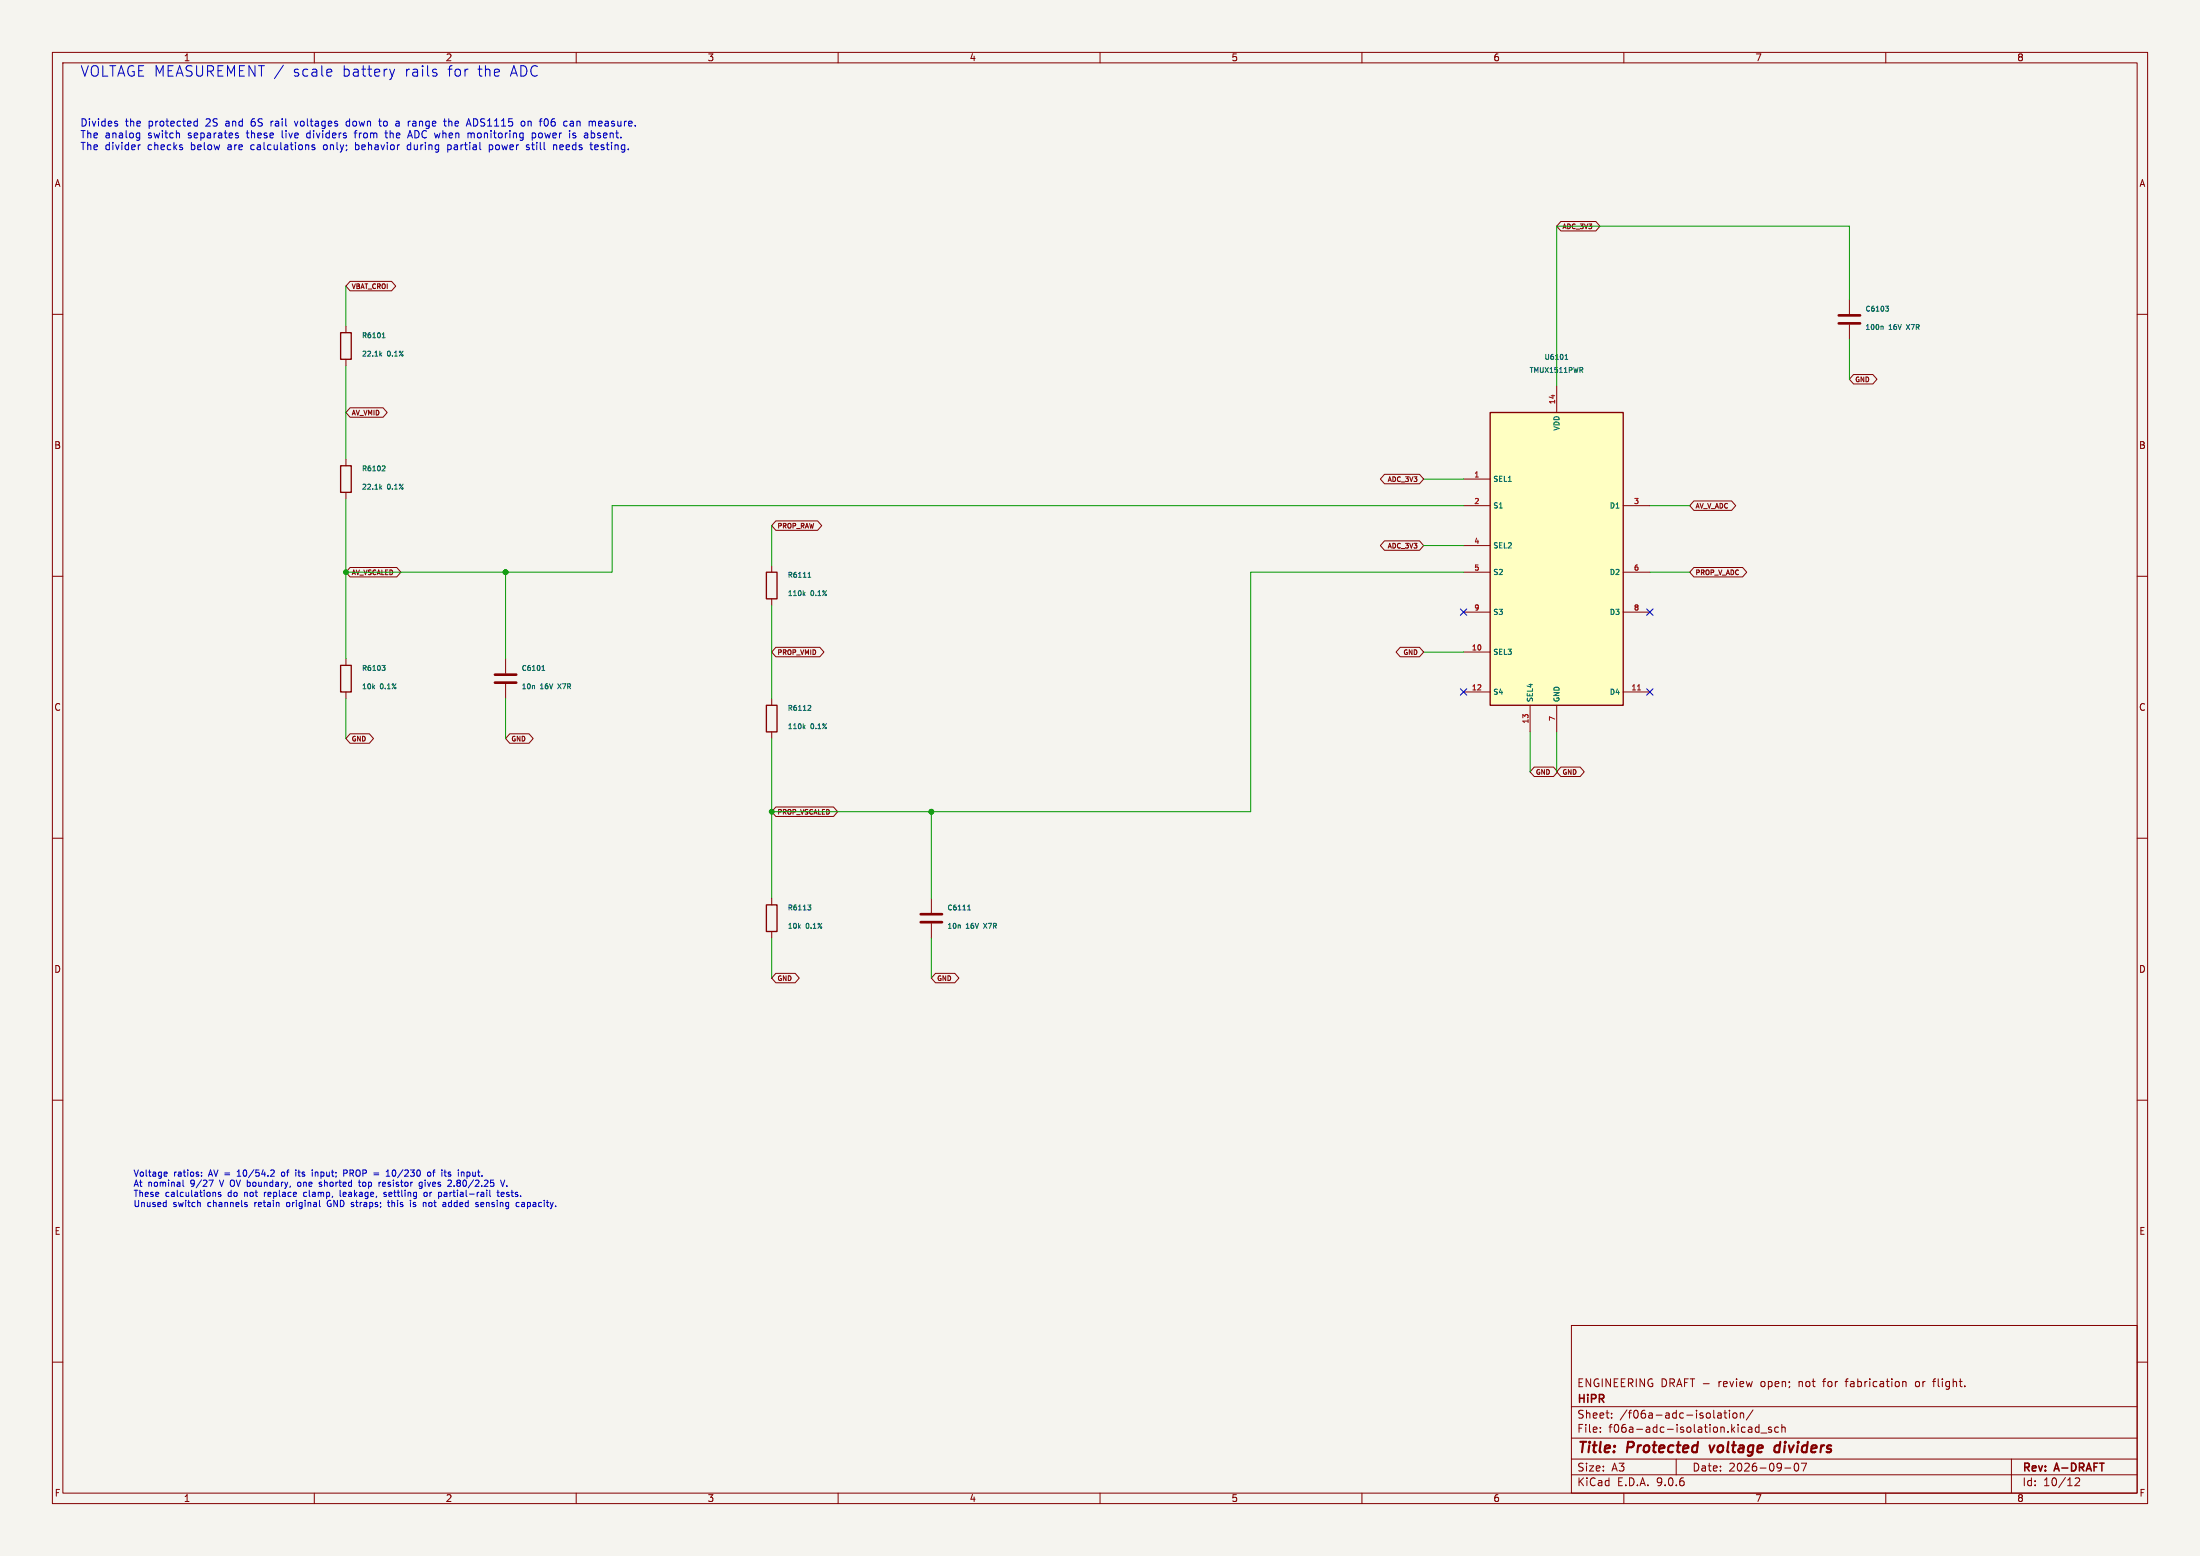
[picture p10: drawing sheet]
<svg xmlns="http://www.w3.org/2000/svg" width="420mm" height="297mm" viewBox="0 0 420 297" stroke-linecap="round" stroke-linejoin="round" font-family="sans-serif">
<path d="M0 0h420v297h-420z" fill="#f5f4ef" stroke="#f5f4ef" stroke-width=".19"/>
<g fill="none" stroke="#840000" stroke-width=".19">
<path d="M10 10h400v277h-400zM12 12h396v273h-396zM60 10v2M110 10v2M160 10v2M210 10v2M260 10v2M310 10v2M360 10v2M353.1 57.2v2.7M10 60h2M353.1 62v2.8"/>
<path d="M408 60h2M10 110h2M408 110h2M66 125.7v1.3M66 132.1v1.3M10 160h2M408 160h2M147.3 171.5v1.2M147.3 177.8v1.3M177.8 171.5v2.7M177.8 176.3v2.8M10 210h2"/>
<path d="M408 210h2M300 253h108v32h-108zM10 260h2M300 278.5h108M300 274.5h108M300 268.5h108M305.5 273.2v.2M305.5 272.5v.1M307.7 270.5v.2M307.7 269.8v.1M320 278.5v3M327.9 269.8h.6l.1 .9"/>
<path d="M328.6 270l-.5 .1a.29 .29 0 0 0-.2 .3 .29 .29 0 0 0 .2 .3l.5-.1M329.1 269.7h.6M329.3 269.2v1.3l.4 .2M330.2 269.2v.1M330.2 269.7v1M330.9 269.8l.4-.1 .3 .3v.4l-.3 .3-.4-.1-.1-.2zM332.2 269.8l.2-.1 .4 .1 .1 .9M332.2 269.7v1M333.9 272.4h.3l.2 .2v.8M334.4 273.3l-.5 .1M334.4 272.7l-.5 .1M334.7 269.1l-1.3 1.9"/>
<path d="M335.8 272.5l-.4-.1-.3 .3 .1 .6h.6M335.8 271.9v1.5M336.2 273.5h1.1M338.2 272.5l-.4-.1-.2 .2 .1 .2 .5 .2v.3h-.6M339.5 272.5l-.4-.1-.3 .3 .1 .6h.6M340.2 272.5l.2-.1 .3 .1 .1 .9M340.2 271.9v1.5M342.7 279.4l.2-.1a.8 .8 0 0 1 .5 .7 .8 .8 0 0 1-.5 .8l-.2-.2-.2-.4zM343.9 279.3h1l-.7 1.5M352.2 263.7h.6M363.3 263.8h.5l.1 .9M365.9 263.7l-.2 .3v.4l.2 .3"/>
<path d="M368.9 263.7h.6M369.5 263.2l-.3 .2v1.3M384 278.5v6.5M408 260h2M60 285v2M110 285v2M160 285v2M210 285v2M260 285v2M300 281.5h108M310 285v2M340.7 280.2h1.2"/>
<path d="M360 285v2M396.2 282.2l.5-.1 .2 .1 .1 .3-.9 1.1h.9"/>
</g>
<path d="M326.4 275.9l.3 1.3M339.8 276a.66 .66 0 0 0-1 .3l-.1 .5 .2 .3h.7M339.9 275.2l-.3 2" fill="none" stroke="#840000" stroke-width=".4"/>
<path d="M65 127h2.1v5.1h-2.1zM146.3 172.7h2v5.1h-2z" fill="none" stroke="#840000" stroke-width=".25"/>
<path d="M359.9 58.4h.6l-.3 .4 .3 .1v.3l-.1 .2h-.3M359.2 62.3l.3 .1v.5M72.9 127h.6l-.3 .4 .3 .1v.3l-.2 .2h-.2M154.2 172.7h.6l-.3 .4 .2 .1 .1 .3-.2 .2h-.3M184.7 173.7h.6M184.8 173l.2-.3v1" fill="none" stroke="#006464" stroke-width=".19"/>
<path d="M351 60.2h4.1M351 61.7h4.1M175.8 174.5h4M175.8 176h4" fill="none" stroke="#840000" stroke-width=".51"/>
<path d="M284.5 78.7h25.4v55.9h-25.4z" fill="#ffffc2"/>
<path d="M65 63.5h2.1v5.1h-2.1zM284.5 78.7h25.4v55.9h-25.4zM65 88.9h2.1v5.1h-2.1zM146.3 109.2h2v5.1h-2zM146.3 134.6h2v5.1h-2z" fill="none" stroke="#840000" stroke-width=".25"/>
<g fill="none" stroke="#840000" stroke-width=".19">
<path d="M66.8 53.7h8l.7 .9-.7 .9h-8l-.8-.9zM298 42.3h6.7l.7 .9-.7 .9h-6.7l-.8-.9zM66 62.2v1.3M66 68.6v1.3M66.8 77.8h6.3l.8 .9-.8 .9h-6.3l-.8-.9zM297.2 73.7v5M353.8 71.5h3.7l.8 .9-.8 .9h-3.7l-.7-.9zM66 87.6v1.3M66 94v1.3M148.1 99.4h8l.8 .9-.8 .9h-8l-.8-.9zM264.3 90.5h6.7l.8 .9-.8 .9h-6.7l-.8-.9zM279.4 91.4h5.1"/>
<path d="M279.4 96.5h5.1M309.9 96.5h5.1M323.4 95.6h7.2l.8 .9-.8 .9h-7.2l-.8-.9zM66.8 108.3h8.9l.8 .9-.8 .9h-8.9l-.8-.9zM147.3 108v1.2M147.3 114.3v1.3M264.3 103.2h6.7l.8 .9-.8 .9h-6.7l-.8-.9zM279.4 104.1h5.1M279.4 109.2h5.1M279.4 116.8h5.1M309.9 109.2h5.1M309.9 116.8h5.1"/>
<path d="M323.4 108.3h9.3l.8 .9-.8 .9h-9.3l-.8-.9zM96.5 125.7v2.8M96.5 130.6v2.8M147.3 133.4v1.2M147.3 139.7v1.3M148.1 123.6h8.4l.8 .9-.8 .9h-8.4l-.8-.9zM267.3 123.6h3.7l.8 .9-.8 .9h-3.7l-.8-.9zM279.4 124.5h5.1M279.4 132.1h5.1M292.1 134.6v5.1M297.2 134.6v5.1M309.9 132.1h5.1"/>
<path d="M66.8 140.1h3.7l.8 .9-.8 .9h-3.7l-.8-.9zM97.3 140.1h3.7l.8 .9-.8 .9h-3.7l-.8-.9zM148.1 154h11l.8 .9-.8 .9h-11l-.8-.9zM292.9 146.4h3.7l.8 .9-.8 .9h-3.7l-.8-.9zM298 146.4h3.7l.7 .9-.7 .9h-3.7l-.8-.9zM148.1 185.8h3.7l.8 .9-.8 .9h-3.7l-.8-.9zM178.6 185.8h3.7l.8 .9-.8 .9h-3.7l-.8-.9z"/>
</g>
<path d="M312.6 131.7h.6" fill="none" stroke="#a90000" stroke-width=".19"/>
<g fill="none" stroke="#006464" stroke-width=".19">
<path d="M72.6 67.6l.3 .4M72.9 67.3l-.4 .4M73 64.5h.5M73.1 63.7l.1-.2v1M298.8 68.6h.5M298.8 67.9l.2-.3v1M301.8 70.6l.4 .5M302.1 70.2v.4M72.6 93l.3 .4M72.9 92.7l-.4 .4M73.1 88.9l.3 .1 .1 .2-.6 .7h.6M153.4 113.3l.3 .4"/>
<path d="M153.7 113.1l-.4 .3M154.2 110.2h.6M154.3 109.5l.2-.3v1M103.4 128h.6M103.5 127.2l.2-.2v1M153.4 138.7l.3 .4M153.7 138.5l-.4 .3M154.4 134.6l.3 .1 .1 .2-.6 .7h.6"/>
</g>
<path d="M94.5 128.8h4.1M94.5 130.3h4.1" fill="none" stroke="#840000" stroke-width=".51"/>
<g fill="none" stroke="#009600" stroke-width=".19">
<path d="M66 54.6v7.6M353.1 57.2v-14h-55.9v30.5M66 69.9v17.7M353.1 64.8v7.6M66 95.3v30.4M271.8 91.4h7.6M279.4 96.5h-162.6v12.7h-50.8M315 96.5h7.6M96.5 109.2h.1M96.5 109.2v16.5M147.3 100.3v7.7M147.3 115.6v17.8"/>
<path d="M271.8 104.1h7.6M279.4 109.2h-40.6v45.7h-91.5M315 109.2h7.6M66 133.4v7.6M96.5 133.4v7.6M271.8 124.5h7.6M292.1 139.7v7.6M297.2 139.7v7.6M147.3 141v30.5M177.8 154.9h.1M177.8 154.9v16.6M147.3 179.1v7.6"/>
<path d="M177.8 179.1v7.6"/>
</g>
<path d="M278.8 116.2l1.2 1.2M280 116.2l-1.2 1.2M314.4 116.2l1.2 1.2M315.6 116.2l-1.2 1.2M278.8 131.5l1.2 1.2M280 131.5l-1.2 1.2M314.4 131.5l1.2 1.2M315.6 131.5l-1.2 1.2" fill="none" stroke="#000084" stroke-width=".19"/>
<g fill="none" stroke="#0000c2" stroke-width=".19">
<path d="M54.1 12.4l-1.7 2.6M63.2 13.3l.1 .4-.9 .2M74.4 13.2l.5 1.3M74.9 14.5l-.2 .5M75.3 13.2l-.4 1.3M83.1 13.9l.3 .3-.3 .3M83.1 13.2l.2 .1M22.1 23.6l.3 .1 .1 .2-.2 .2h-.3M22.1 23.1l.3 .1M26.3 25.4l.4 .1M26.7 25.4v1.1l-.3 .3M26.7 26.3h-.4"/>
<path d="M26.8 27.6l-.4 .3M37.1 23.9l.2 .2 .4-.1M37.7 23.2l-.4-.1-.2 .2M37.7 22.7v1.4M45.1 25.9h.4v.2l-.2 .2h-.2M45.1 25.4l.4 .1M51.7 23.1v1M51.9 23.2l-.2 .2M56.2 23.1l.3 1M58.6 25.5l-.1 .6 .2 .2M60.1 27.7l-.4-.1-.2 .2 .1 .2 .5 .2v.3h-.6M61.9 27.7l-.2 .2 .2 .6"/>
<path d="M66.6 23.1h-.3l-.2 .3v.5l.5 .2M67.6 25.4h.5M67.8 25.1v1.2M67.9 28.5l.4 .1M67.9 27.2v1.4M68.3 27.6l-.4 .1M72.3 23.1h.5M72.5 22.7v1.2l.3 .2M73.5 25.4h.5M73.7 24.9v1.2l.3 .2M75.7 23.1h.3l.2 .2v.8M76.2 24l-.5 .1"/>
<path d="M76.2 23.5h-.5M77.8 26.3l.5-1.4 .4 1.4M77.9 25.9h.7M78.3 27.6h-.3l-.3 .3 .1 .5 .5 .2M78.9 23.1l-.1 .1M78.9 23.5l-.2 .2 .2 .4M84.7 23.1h.5M84.9 22.7v1.2M84.9 24l.3 .1M85.5 27.7l.4-.1 .2 .2M85.5 27.6v1.4M85.7 22.7v1.4"/>
<path d="M86.1 23.1l-.4 .2M86.1 28.4l-.2 .2-.4-.1M89.5 22.7l.4 1.4M89.5 25.4l.4 .2M89.9 25.6v.7M90.3 25.4l-.4 .2M90.7 22.7h-.3v1.4h.3M93.4 27.6v1.4M94 27.8v.6l-.2 .2-.4-.1M99.9 23.1l.3 .3v.4l-.3 .3M100.7 27.6l.3 .1M100.7 28.1l.3 .1 .1 .2-.2 .2h-.3"/>
<path d="M100.8 23.1v1M101 23.1l-.2 .2M101.6 25.5l.4-.1 .3 .3-.2 .6h-.5M101.6 25.4v1.4M103.5 22.7l-.4 .2M104 22.8l.2-.1a.75 .75 0 0 1 .5 .7 .75 .75 0 0 1-.5 .7M105.7 27.6v1M106.2 27.7l.1 .9M108.7 24.9v.2M108.9 23.2l.4-.1 .2 .2M109.5 23.5h-.5l-.2 .2 .2 .4 .5-.1M109.9 25.5l-.4-.1-.2 .2 .1 .2 .5 .1v.4h-.6"/>
<path d="M112.9 26.3h.4M112.9 24.9v1.4M113.3 25.4l-.4 .1M114.1 27.7l-.4-.1-.2 .2 .1 .7h.5M114.2 28l-.7 .1M114.7 23.1h-.2l-.2 .2v.7l.4 .1M114.9 23.5l-.6 .1M31.5 223.7l.3 .1 .1 .2-.6 .1M31.6 229.5l.1 .1M31.7 229.1v1.2M31.7 230.3h-.1M31.8 224.5h-.3"/>
<path d="M34.9 225.3v1l.2 .2M38.1 229.5l.1 .2v.6M38.5 224.4v.1M38.5 223.8v.1M40.7 225.3l-.5 1.2M40.8 227.6l.4 .2v.6M41.8 227.6l-.1 .2v.1l.4 .1 .1 .2-.2 .2-.3-.1M45.3 224.5h.7M45.5 223.5l-.2 .2M46.9 229.9l.3 .1v.1l-.4 .2M46.9 229.5l.3 .1M50.5 227.6v.8"/>
<path d="M50.5 227.7v.1M51.8 223.3l.4 .1 .2 .3-.8 .8h.8M54.1 223.7l-.4 .2 .1 .5 .3 .1M54.8 229.6v.6M56.5 223.3v.1M56.5 223.7v.8M56.9 223.7h.4M57.3 225.7h-.3l-.2 .2 .1 .5h.4M58.4 227.6h-.3l-.1 .2v.5l.4 .1M59.6 223.3v.1M59.6 223.7v.8M60.2 223.7v.8"/>
<path d="M60.4 223.7l-.2 .1M61 226l.4 .2v.2l-.4 .1M61 230.3h.2M62.5 229.6l.1 .5 .3 .2M64.9 227.2v1l.2 .2M65.6 223.9h.6v-.5l-.6-.1v1.2M68.4 225.7h.5M68.6 225.3v1l.3 .2M69.4 225.7l-.2 .2v.3l.2 .3M71.4 223.9h.9M71.4 224.2h.9M73.6 225.7h-.4l-.2 .1 .1 .6h.5"/>
<path d="M73.6 225.9l-.6 .2M73.7 223.7l.4-.4v1.2M73.7 227.6h-.3l-.1 .2v.1l.4 .1v.3h-.4M74.1 229.1v1l.3 .2M75.2 223.3a.75 .75 0 0 0 0 1.2M78.9 229.7v.2l.4 .1M78.9 230.3h.4M80.6 225.7h-.4l-.2 .2 .1 .5h.5M80.6 225.7v.9l-.2 .3-.3-.1M81.2 225.7v.8M81.2 225.3v.1M81.4 227.6l-.4 .1-.1 .5 .1 .1h.5v-.6"/>
<path d="M81.7 223.8l.3-.1 .2 .2v.4l-.2 .2-.4-.2zM82 229.6l-.2 .1 .2 .6M82.6 223.7h.4M83 223.3l-.2 .2v1M84.8 228v.3M85.6 224.1l.4 .1 .1 .1-.2 .2h-.3M85.6 223.8h.4M85.7 229.6v.6l.4 .1M86.7 226.3v.2M89.2 224.5h.3M89.2 223.7v1.2M89.5 223.7l-.3 .1"/>
<path d="M91.8 229.7v.6h.5M92.4 229.8l-.6 .1M93.5 227.2v1l.2 .2M94.9 227.6h.4M95 227.2v1l.3 .2M95.6 225.3l.4 1.2 .4-1.2M95.7 228l.5-.1v-.3h-.4l-.1 .2v.5h.5M96.8 226.3v.2M99.6 229.6h.5v.7M100.1 229.8l-.5 .2 .1 .3h.4"/>
</g>
<g fill="#009600" stroke="#009600" stroke-width=".19">
<circle cx="177.8" cy="154.9" r=".46"/>
<circle cx="147.3" cy="154.9" r=".46"/>
<circle cx="66" cy="109.2" r=".46"/>
<circle cx="96.5" cy="109.2" r=".46"/>
</g>
<g font-size="2.8" fill="#0000c2">
<text x="15.2" y="14.9">VOLTAGE MEASUREMENT /</text>
<text x="55.9" y="14.9">scale</text>
<text x="65.4" y="14.9">battery</text>
<text x="77.3" y="14.9">rails</text>
<text x="85.6" y="14.9">for</text>
<text x="91.4" y="14.9">the</text>
<text x="97.6" y="14.9">ADC</text>
</g>
<g font-size="2.8" fill="#840000">
<text x="301" y="277.9">Title:</text>
<text x="310.6" y="277.9">Protected</text>
<text x="327.3" y="277.9">voltage</text>
<text x="340.4" y="277.9">dividers</text>
</g>
<g font-size="2.1" fill="#840000">
<text x="301" y="268.2">HiPR</text>
<text x="301" y="265">ENGINEERING DRAFT -</text>
<text x="328.2" y="265">review</text>
<text x="336.4" y="265">open;</text>
<text x="343.8" y="265">not</text>
<text x="348.6" y="265">for</text>
<text x="353.1" y="265">fabrication</text>
<text x="366.5" y="265">or</text>
<text x="370.1" y="265">flight.</text>
<text x="301" y="273.7">File:</text>
<text x="301" y="271">Sheet:</text>
<text x="307.1" y="273.7">f06a-adc-isolation.kicad_sch</text>
<text x="309.2" y="271">/f06a-adc-isolation/</text>
<text x="301" y="281.1">Size:</text>
<text x="307.6" y="281.1">A3</text>
<text x="323" y="281.1">Date:</text>
<text x="330" y="281.1">2026-09-07</text>
<text x="386" y="281.3">Rev:</text>
<text x="392.4" y="281.3">A-DRAFT</text>
<text x="301" y="283.9">KiCad</text>
<text x="308.7" y="283.9">E.D.A.</text>
<text x="316.3" y="283.9">9.0.6</text>
<text x="386" y="283.9">Id:</text>
<text x="390.1" y="283.9">10/12</text>
</g>
<g font-size="1.9" fill="#0000c2">
<text x="15.2" y="24.5">Divides</text>
<text x="15.2" y="26.7">The</text>
<text x="15.2" y="29">The</text>
<text x="20" y="26.7">analog</text>
<text x="20" y="29">divider</text>
<text x="23.9" y="24.5">the</text>
<text x="28.3" y="29">checks</text>
<text x="28.3" y="26.7">switch</text>
<text x="28.4" y="24.5">protected</text>
<text x="36.1" y="26.7">separates</text>
<text x="36.6" y="29">below</text>
<text x="39.5" y="24.5">2S</text>
<text x="43.4" y="24.5">and</text>
<text x="43.8" y="29">are</text>
<text x="47.5" y="26.7">these</text>
<text x="48.4" y="29">calculations</text>
<text x="48.5" y="24.5">6S</text>
<text x="52.4" y="24.5">rail</text>
<text x="54.3" y="26.7">live</text>
<text x="57.1" y="24.5">voltages</text>
<text x="59.2" y="26.7">dividers</text>
<text x="62.4" y="29">only;</text>
<text x="67.1" y="24.5">down</text>
<text x="68.6" y="26.7">from</text>
<text x="68.7" y="29">behavior</text>
<text x="73.6" y="24.5">to</text>
<text x="74.7" y="26.7">the</text>
<text x="76.9" y="24.5">a</text>
<text x="78.8" y="29">during</text>
<text x="79.2" y="26.7">ADC when</text>
<text x="79.5" y="24.5">range</text>
<text x="86.6" y="24.5">the</text>
<text x="86.6" y="29">partial</text>
<text x="90.9" y="26.7">monitoring</text>
<text x="91.1" y="24.5">ADS1115</text>
<text x="94.7" y="29">power</text>
<text x="101.6" y="24.5">on</text>
<text x="102.1" y="29">still</text>
<text x="103.3" y="26.7">power</text>
<text x="105.4" y="24.5">f06</text>
<text x="107.4" y="29">needs</text>
<text x="110.1" y="24.5">can</text>
<text x="110.6" y="26.7">is</text>
<text x="113.7" y="26.7">absent.</text>
<text x="114.7" y="29">testing.</text>
<text x="115.1" y="24.5">measure.</text>
</g>
<g font-size="1.8" fill="#840000">
<text x="35" y="11.9">1</text>
<text x="85" y="11.9">2</text>
<text x="135" y="11.9">3</text>
<text x="185" y="11.9">4</text>
<text x="235" y="11.9">5</text>
<text x="285" y="11.9">6</text>
<text x="335" y="11.9">7</text>
<text x="385" y="11.9">8</text>
<text x="10.3" y="35.9">A</text>
<text x="408.3" y="35.9">A</text>
<text x="10.3" y="85.9">B</text>
<text x="408.2" y="85.9">B</text>
<text x="10.3" y="135.9">C</text>
<text x="408.2" y="135.9">C</text>
<text x="10.3" y="185.9">D</text>
<text x="408.2" y="185.9">D</text>
<text x="10.3" y="235.9">E</text>
<text x="408.3" y="235.9">E</text>
<text x="10.3" y="285.9">F</text>
<text x="35" y="286.9">1</text>
<text x="85" y="286.9">2</text>
<text x="135" y="286.9">3</text>
<text x="185" y="286.9">4</text>
<text x="235" y="286.9">5</text>
<text x="285" y="286.9">6</text>
<text x="335" y="286.9">7</text>
<text x="385" y="286.9">8</text>
<text x="408.3" y="285.9">F</text>
</g>
<g font-size="1.7" fill="#0000c2">
<text x="25.4" y="224.9">Voltage</text>
<text x="25.4" y="226.9">At</text>
<text x="28.2" y="226.9">nominal</text>
<text x="33.2" y="224.9">ratios:</text>
<text x="36.5" y="226.9">9/27</text>
<text x="40" y="224.9">AV =</text>
<text x="42.3" y="226.9">V OV boundary,</text>
<text x="45.8" y="224.9">10/54.2</text>
<text x="54.5" y="224.9">of</text>
<text x="57.4" y="224.9">its</text>
<text x="57.8" y="226.9">one</text>
<text x="60.7" y="224.9">input;</text>
<text x="62.1" y="226.9">shorted</text>
<text x="67" y="224.9">PROP</text>
<text x="69.9" y="226.9">top</text>
<text x="73" y="224.9">=</text>
<text x="73.9" y="226.9">resistor</text>
<text x="75.6" y="224.9">10/230</text>
<text x="81.9" y="226.9">gives</text>
<text x="83.7" y="224.9">of</text>
<text x="86.6" y="224.9">its</text>
<text x="87.6" y="226.9">2.80/2.25</text>
<text x="89.9" y="224.9">input.</text>
<text x="25.4" y="228.8">These</text>
<text x="25.4" y="230.7">Unused</text>
<text x="31.6" y="228.8">calculations</text>
<text x="33" y="230.7">switch</text>
<text x="39.8" y="230.7">channels</text>
<text x="43.7" y="228.8">do</text>
<text x="47" y="228.8">not</text>
<text x="48.9" y="230.7">retain</text>
<text x="51" y="228.8">replace</text>
<text x="55.2" y="230.7">original</text>
<text x="58.7" y="228.8">clamp,</text>
<text x="63.2" y="230.7">GND straps;</text>
<text x="65.8" y="228.8">leakage,</text>
<text x="74.5" y="228.8">settling</text>
<text x="75.3" y="230.7">this</text>
<text x="79.7" y="230.7">is</text>
<text x="82.3" y="228.8">or</text>
<text x="82.4" y="230.7">not</text>
<text x="85.3" y="228.8">partial-rail</text>
<text x="86.4" y="230.7">added</text>
<text x="92.9" y="230.7">sensing</text>
<text x="96.8" y="228.8">tests.</text>
<text x="100.8" y="230.7">capacity.</text>
</g>
<g font-size="1.4" fill="#a90000">
<text x="296.9" y="77.3" transform="rotate(-90 296.9 77.3)">14</text>
<text x="281.3" y="91.2">1</text>
<text x="281.3" y="96.3">2</text>
<text x="311.8" y="96.3">3</text>
<text x="281.3" y="103.9">4</text>
<text x="281.3" y="109">5</text>
<text x="311.8" y="109">6</text>
<text x="281.3" y="116.6">9</text>
<text x="311.8" y="116.6">8</text>
<text x="280.9" y="124.2">10</text>
<text x="280.9" y="131.8">12</text>
<text x="311.3" y="131.8">11</text>
<text x="296.9" y="137.8" transform="rotate(-90 296.9 137.8)">7</text>
<text x="291.8" y="138.2" transform="rotate(-90 291.8 138.2)">13</text>
</g>
<g font-size="1.4" fill="#006464">
<text x="297.9" y="82.4" transform="rotate(-90 297.9 82.4)">VDD</text>
<text x="285" y="92.2">SEL1</text>
<text x="285" y="97.2">S1</text>
<text x="307.2" y="97.2">D1</text>
<text x="285" y="104.9">SEL2</text>
<text x="285" y="109.9">S2</text>
<text x="307.2" y="109.9">D2</text>
<text x="285" y="117.6">S3</text>
<text x="307.2" y="117.6">D3</text>
<text x="285" y="125.2">SEL3</text>
<text x="285" y="132.8">S4</text>
<text x="292.8" y="134.1" transform="rotate(-90 292.8 134.1)">SEL4</text>
<text x="297.9" y="134.1" transform="rotate(-90 297.9 134.1)">GND</text>
<text x="307.2" y="132.8">D4</text>
</g>
<g font-size="1.3" fill="#840000">
<text x="298.2" y="43.9">ADC_3V3</text>
<text x="67.1" y="55.4">VBAT_CROI</text>
<text x="354.1" y="73.1">GND</text>
<text x="67.1" y="79.5">AV_VMID</text>
<text x="264.7" y="92.2">ADC_3V3</text>
<text x="148.3" y="101.1">PROP_RAW</text>
<text x="323.6" y="97.3">AV_V_ADC</text>
<text x="264.7" y="104.9">ADC_3V3</text>
<text x="67.1" y="110">AV_VSCALED</text>
<text x="323.6" y="110">PROP_V_ADC</text>
<text x="148.3" y="125.2">PROP_VMID</text>
<text x="267.7" y="125.2">GND</text>
<text x="67.1" y="141.7">GND</text>
<text x="97.5" y="141.7">GND</text>
<text x="293.1" y="148.1">GND</text>
<text x="298.2" y="148.1">GND</text>
<text x="148.3" y="155.7">PROP_VSCALED</text>
<text x="148.3" y="187.4">GND</text>
<text x="178.8" y="187.4">GND</text>
</g>
<g font-size="1.3" fill="#006464">
<text x="356" y="59.7">C6103</text>
<text x="69" y="64.7">R6101</text>
<text x="356" y="63.2">100n</text>
<text x="360.6" y="63.2">16V</text>
<text x="364.2" y="63.2">X7R</text>
<text x="69" y="68.2">22.1k</text>
<text x="73.9" y="68.2">0.1%</text>
<text x="291.9" y="71.4">TMUX1511PWR</text>
<text x="294.7" y="68.9">U6101</text>
<text x="69" y="93.6">22.1k</text>
<text x="69" y="90.1">R6102</text>
<text x="73.9" y="93.6">0.1%</text>
<text x="150.3" y="114">110k</text>
<text x="150.3" y="110.5">R6111</text>
<text x="154.7" y="114">0.1%</text>
<text x="69" y="131.7">10k</text>
<text x="69" y="128.2">R6103</text>
<text x="72.6" y="131.7">0.1%</text>
<text x="99.5" y="128.2">C6101</text>
<text x="99.5" y="131.7">10n</text>
<text x="103.1" y="131.7">16V</text>
<text x="106.7" y="131.7">X7R</text>
<text x="150.3" y="135.9">R6112</text>
<text x="150.3" y="139.4">110k</text>
<text x="154.7" y="139.4">0.1%</text>
<text x="150.3" y="174">R6113</text>
<text x="180.7" y="174">C6111</text>
<text x="150.3" y="177.5">10k</text>
<text x="153.8" y="177.5">0.1%</text>
<text x="180.7" y="177.5">10n</text>
<text x="184.4" y="177.5">16V</text>
<text x="188" y="177.5">X7R</text>
</g>
</svg>
